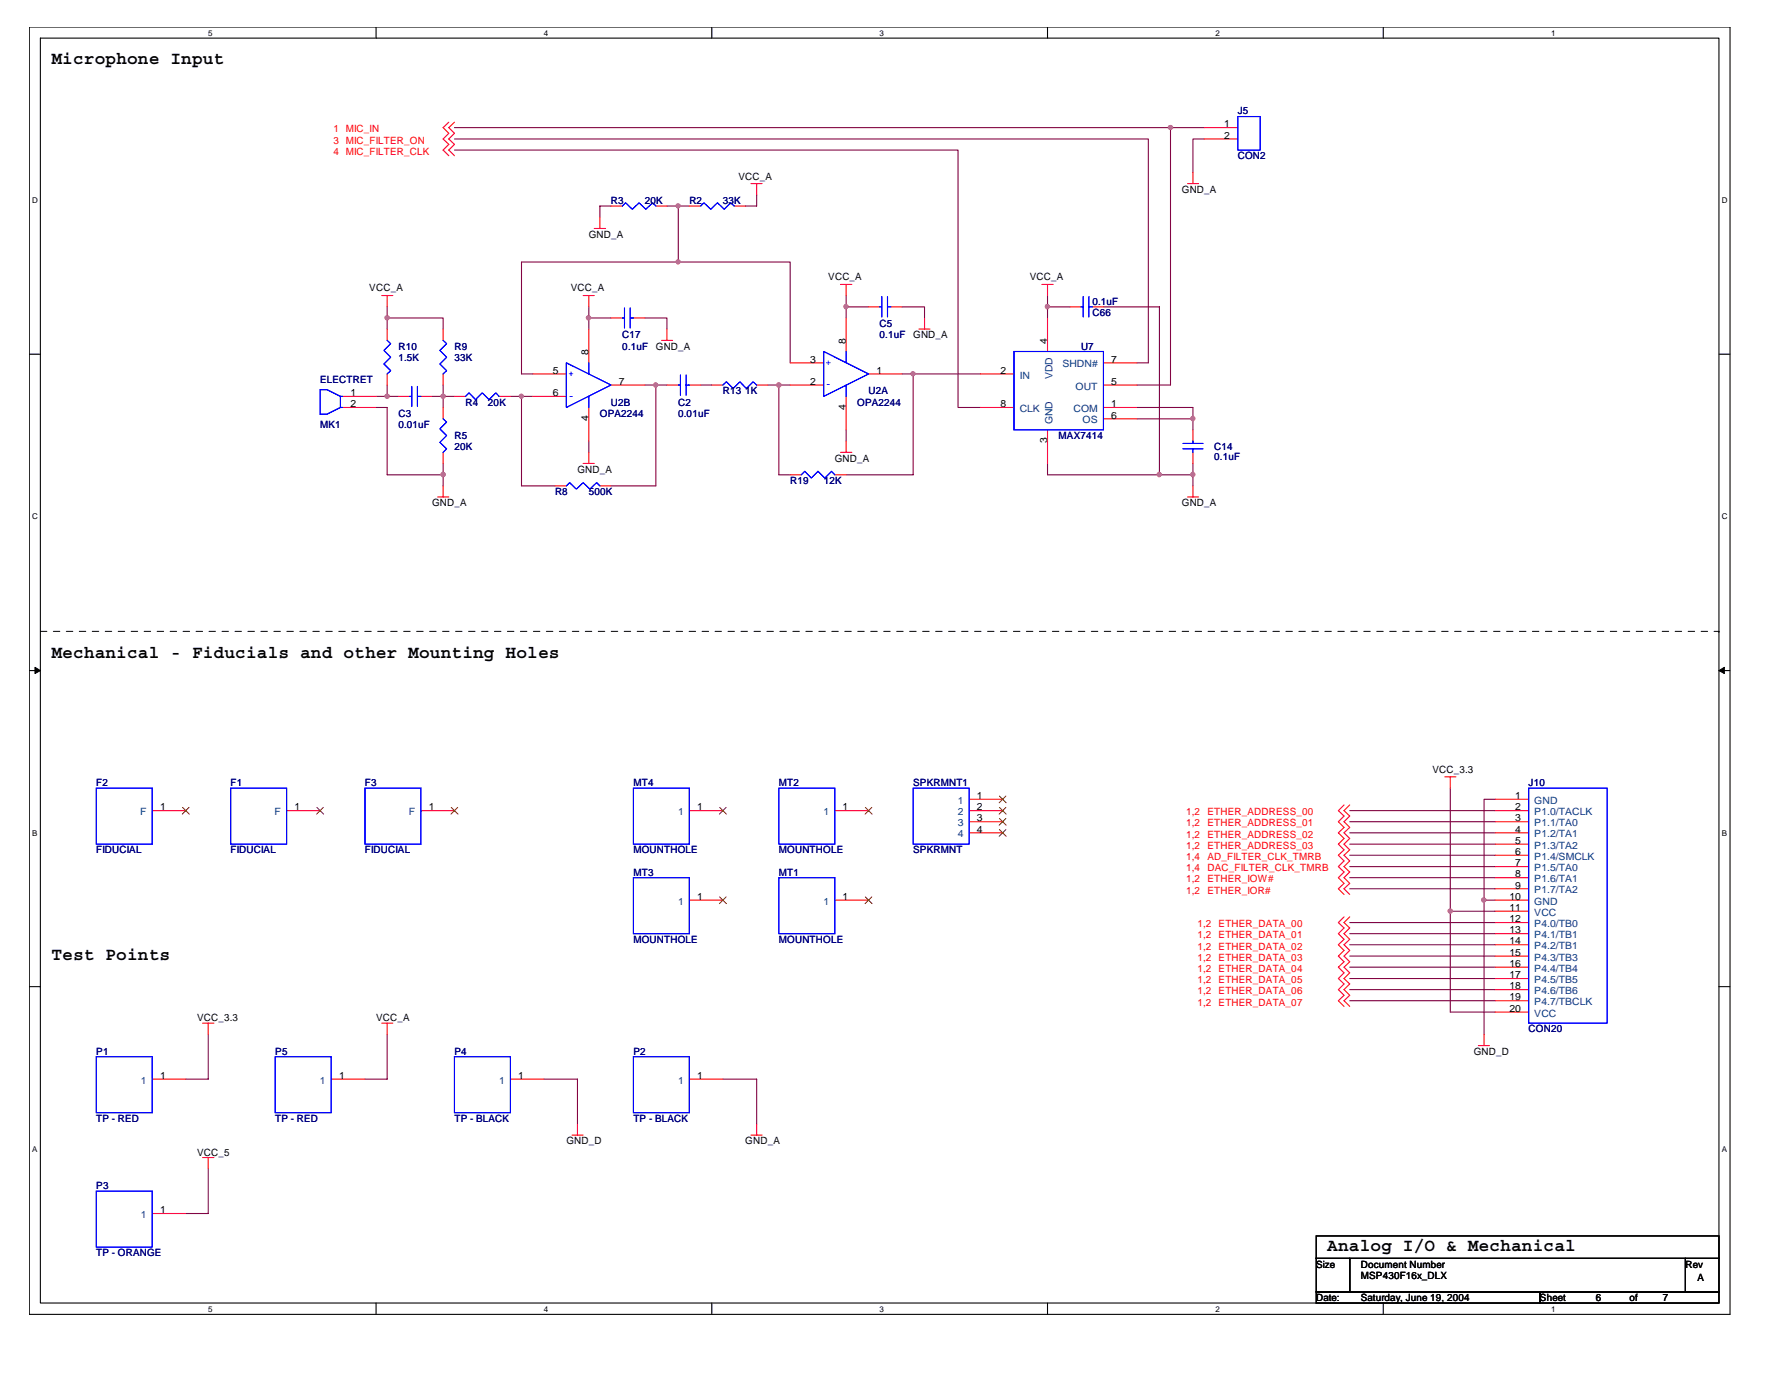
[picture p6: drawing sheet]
<svg xmlns="http://www.w3.org/2000/svg" width="279mm" height="216mm" viewBox="0 0 279 216" stroke-linecap="round" stroke-linejoin="round" font-family="sans-serif">
<path d="M4.6 4.2h266.3v201.6h-266.3zM6.3 6h262.9v198h-262.9z" fill="none" stroke="#000" stroke-width=".17"/>
<g fill="#fff">
<path d="M32.6 4.4h.7v1.4h-.7z"/>
<path d="M32.6 204.2h.7v1.4h-.7z"/>
</g>
<path d="M58.9 4.2v1.8M58.9 204v1.7" fill="none" stroke="#000" stroke-width=".17"/>
<g fill="#fff">
<path d="M85.2 4.4h.7v1.4h-.7z"/>
<path d="M85.2 204.2h.7v1.4h-.7z"/>
</g>
<path d="M111.5 4.2v1.8M111.5 204v1.7" fill="none" stroke="#000" stroke-width=".17"/>
<g fill="#fff">
<path d="M137.8 4.4h.6v1.4h-.6z"/>
<path d="M137.8 204.2h.6v1.4h-.6z"/>
</g>
<path d="M164.1 4.2v1.8M164.1 204v1.7" fill="none" stroke="#000" stroke-width=".17"/>
<g fill="#fff">
<path d="M190.3 4.4h.7v1.4h-.7z"/>
<path d="M190.3 204.2h.7v1.4h-.7z"/>
</g>
<path d="M216.6 4.2v1.8M216.6 204v1.7" fill="none" stroke="#000" stroke-width=".17"/>
<g fill="#fff">
<path d="M242.9 4.4h.7v1.4h-.7z"/>
<path d="M242.9 204.2h.7v1.4h-.7z"/>
<path d="M5.1 30.7h.8v1.4h-.8z"/>
<path d="M269.7 30.7h.9v1.4h-.9z"/>
<path d="M5.1 80.2h.8v1.4h-.8z"/>
<path d="M269.7 80.2h.9v1.4h-.9z"/>
</g>
<path d="M4.6 55.5h1.7M269.2 55.5h1.7" fill="none" stroke="#000" stroke-width=".17"/>
<g fill="#fff">
<path d="M5.1 129.7h.8v1.4h-.8z"/>
<path d="M269.7 129.7h.8v1.4h-.8z"/>
</g>
<path d="M4.6 105h1.7M269.2 105h1.7" fill="none" stroke="#000" stroke-width=".17"/>
<path d="M5.5 104.5l.8 .5-.8 .5zM269.2 105l.9-.5v1z" fill="#000" stroke="#000" stroke-width=".16"/>
<g fill="#fff">
<path d="M5.1 179.2h.8v1.4h-.8z"/>
<path d="M269.7 179.2h.8v1.4h-.8z"/>
</g>
<path d="M4.6 154.5h1.7M269.2 154.5h1.7M206.1 193.5h63.1v3.5h-63.1zM206.1 197h5.3v5.3h-5.3zM211.4 197h52.6v5.3h-52.6zM264 197h5.2v5.3h-5.2zM206.1 202.3h35.1v1.7h-35.1zM241.2 202.3h28v1.7h-28z" fill="none" stroke="#000" stroke-width=".17"/>
<g fill="none" stroke="#800040" stroke-width=".17">
<path d="M71.2 20h112.1v40.3h-5.2M183.3 20h5.3M71.2 23.5h78.8v40.3h3.6M71.2 21.8h108.6v35h-1.7M95.7 32.3h-1.7v1.7M104.5 32.3h3.5M106.2 32.3v8.7M118.5 30.5v1.8h-1.8M188.6 21.8h-1.8v5.2M60.6 48v1.8h8.8v1.7M60.6 49.8v1.7M92.2 48v3.5"/>
<path d="M92.2 49.8h3.5M101 49.8h3.5v1.7M106.2 41h17.6v15.8M106.2 41h-24.5v17.5h1.8M132.5 46.3v1.7h3.5M132.5 48v1.8M141.3 48h3.5v1.8M141.3 58.5h12.3M143 58.5v15.8h-10.5M164.1 46.3v3.5M164.1 48h3.5M172.8 48h8.8v26.3"/>
<path d="M58.9 63.8h1.7v10.5h8.8M58.9 62.1h3.5M60.6 60.3v1.8M67.7 62.1h3.5M69.4 60.3v3.5M69.4 72.6v3.5M79.9 62.1h3.6M81.7 62.1v14h5.2M92.2 69v1.8M101 60.3h3.5M102.7 60.3v15.8h-7M109.7 60.3h1.8"/>
<path d="M120.2 60.3h3.6M122 60.3v14h1.8M132.5 67.3v1.7M164.1 72.6v1.7h22.7M178.1 65.6h8.7v1.7M178.1 63.8h8.7v1.8M186.8 72.6v3.5M211.4 139.1h22.8M211.4 135.7h22.8M211.4 126.9h22.8M211.4 128.7h22.8M211.4 130.4h22.8"/>
<path d="M211.4 132.2h22.8M211.4 133.9h22.8M211.4 137.4h22.8M227.1 123.4v19.3h7.1M234.2 125.1h-1.8v15.8M211.4 144.4h22.8M211.4 146.2h22.8M211.4 147.9h22.8M211.4 149.7h22.8M211.4 151.4h22.8M211.4 154.9h22.8M211.4 156.7h22.8"/>
<path d="M211.4 153.2h22.8M227.1 142.7v15.8h7.1M232.4 140.9v21.1M232.4 140.9h1.8M32.6 162v7h-3.5M60.6 162v7h-3.4M85.2 169h5.2v7M113.2 169h5.3v7M32.6 183v7h-3.5"/>
</g>
<g fill="#f0f" stroke="#f0f" stroke-width=".17">
<circle cx="143" cy="58.5" r=".32"/>
<circle cx="102.7" cy="60.3" r=".33"/>
<circle cx="81.7" cy="62" r=".32"/>
<circle cx="106.2" cy="41" r=".32"/>
<circle cx="60.6" cy="62" r=".33"/>
<circle cx="60.6" cy="49.8" r=".33"/>
<circle cx="69.4" cy="74.3" r=".34"/>
<circle cx="186.8" cy="65.5" r=".33"/>
<circle cx="186.8" cy="74.3" r=".33"/>
<circle cx="164" cy="48" r=".33"/>
<circle cx="181.5" cy="74.3" r=".33"/>
<circle cx="106.2" cy="32.2" r=".32"/>
<circle cx="132.5" cy="48" r=".33"/>
<circle cx="122" cy="60.3" r=".34"/>
<circle cx="69.4" cy="62" r=".33"/>
<circle cx="92.2" cy="49.8" r=".33"/>
<circle cx="183.3" cy="20" r=".33"/>
<circle cx="232.4" cy="140.9" r=".33"/>
<circle cx="227.1" cy="142.6" r=".33"/>
</g>
<g fill="none" stroke="#f00" stroke-width=".17">
<path d="M70.3 19.1l-.9 .9 .9 .9-.9 .9 .9 .8-.9 .9 .9 .9M71.2 19.1l-.9 .9 .9 .9-.9 .9 .9 .8-.9 .9 .9 .9M188.6 20h5.3M93.1 35.8h1.7M94 34v1.8M95.7 32.3h1.8M102.7 32.3h1.8M108 32.3h1.7M115 32.3h1.7M117.6 28.7h1.8M118.5 28.7v1.8M186 28.7h1.7"/>
<path d="M186.8 27v1.7M188.6 21.8h5.3M59.8 46.3h1.7M60.6 46.3v1.7M60.6 51.5v1.8M60.6 58.5v1.8M69.4 51.5v1.8M69.4 58.5v1.8M83.5 58.5h5.2M91.3 46.3h1.8M92.2 46.3v1.7M92.2 51.5v5.3"/>
<path d="M95.7 49.8h1.8M99.2 49.8h1.8M103.6 53.3h1.7M104.5 51.5v1.8M123.8 56.8h5.2M131.6 44.5h1.8M132.5 44.5v1.8M132.5 49.8v5.2M136 58.5h5.3M136 48h1.8M139.5 48h1.8M143.9 51.5h1.7"/>
<path d="M144.8 49.8v1.7M153.6 58.5h5.2M163.2 44.5h1.7M164.1 44.5v1.8M164.1 49.8v5.2M167.6 48h1.7M171.1 48h1.7M172.8 56.8h5.3M53.7 63.8h5.2M53.7 62.1h5.2M62.4 62.1h1.7M65.9 62.1h1.8"/>
<path d="M68.6 77.8h1.7M69.4 63.8v1.8M69.4 70.8v1.8M69.4 76.1v1.7M71.2 62.1h1.7M78.2 62.1h1.7M83.5 62.1h5.2M86.9 76.1h1.8M91.3 72.6h1.8M92.2 63.8v5.2M92.2 70.8v1.8M94 76.1h1.7"/>
<path d="M95.7 60.3h5.3M104.5 60.3h1.7M108 60.3h1.7M111.5 60.3h1.7M118.5 60.3h1.7M123.8 60.3h5.2M123.8 74.3h1.7M130.7 74.3h1.8M131.6 70.8h1.8M132.5 62.1v5.2M132.5 69v1.8M153.6 63.8h5.2"/>
<path d="M164.1 67.3v5.3M172.8 63.8h5.3M172.8 60.3h5.3M172.8 65.6h5.3M186 77.8h1.7M186.8 67.3v1.7M186.8 70.8v1.8M186.8 76.1v1.7M23.8 126.9h5.3M44.9 126.9h5.2M65.9 126.9h5.3M108 126.9h5.2"/>
<path d="M130.7 126.9h5.3M151.8 126.9h5.2M151.8 128.7h5.2M151.8 130.4h5.2M151.8 125.1h5.2M210.5 126l-.9 .9 .9 .9-.9 .9 .9 .8-.9 .9 .9 .9-.9 .9 .9 .9-.9 .8 .9 .9-.9 .9 .9 .8-.9 .9 .9 .9-.9 .8 .9 .9M211.4 126l-.9 .9 .9 .9-.9 .9 .9 .8-.9 .9 .9 .9-.9 .9 .9 .9-.9 .8 .9 .9-.9 .9 .9 .8-.9 .9 .9 .9-.9 .8 .9 .9M226.3 121.6h1.7M227.1 121.6v1.8M234.2 126.9h5.2M234.2 128.7h5.2M234.2 130.4h5.2"/>
<path d="M234.2 132.2h5.2M234.2 133.9h5.2M234.2 125.1h5.2M234.2 135.7h5.2M234.2 137.4h5.2M234.2 139.1h5.2M108 140.9h5.2M130.7 140.9h5.3M210.5 143.6l-.9 .8 .9 .9-.9 .9 .9 .9-.9 .8 .9 .9-.9 .9 .9 .9-.9 .8 .9 .9-.9 .9 .9 .9-.9 .8 .9 .9-.9 .9 .9 .9M211.4 143.6l-.9 .8 .9 .9-.9 .9 .9 .9-.9 .8 .9 .9-.9 .9 .9 .9-.9 .8 .9 .9-.9 .9 .9 .9-.9 .8 .9 .9-.9 .9 .9 .9M234.2 140.9h5.2M234.2 142.7h5.2"/>
<path d="M234.2 146.2h5.2M234.2 147.9h5.2M234.2 149.7h5.2M234.2 151.4h5.2M234.2 153.2h5.2M234.2 154.9h5.2M234.2 156.7h5.2M234.2 144.4h5.2M234.2 158.5h5.2M23.8 169h5.3M31.7 160.2h1.8M32.6 160.2v1.8"/>
<path d="M51.9 169h5.3M59.8 160.2h1.7M60.6 160.2v1.8M79.9 169h5.3M89.6 177.7h1.7M90.4 176v1.7M108 169h5.2M117.6 177.7h1.8M118.5 176v1.7M231.5 163.7h1.8M232.4 162v1.7M23.8 190h5.3"/>
<path d="M31.7 181.2h1.8M32.6 181.2v1.8"/>
</g>
<path d="M6.3 98.8h262.9M269.2 98.8h.1" fill="none" stroke="#000" stroke-width=".16" stroke-dasharray="1 1 1 1 1 1 1 1"/>
<g fill="none" stroke="#804000" stroke-width=".16">
<path d="M28.6 126.4l1 1.1M29.6 126.4l-1.1 1.1M49.6 126.4l1.1 1.1M50.6 126.4l-1 1.1M70.7 126.4l1 1.1M71.7 126.4l-1.1 1.1M112.7 126.4l1.1 1.1M113.7 126.4l-1 1.1M135.5 126.4l1.1 1.1M136.5 126.4l-1 1.1M156.5 124.6l1.1 1.1M156.5 126.4l1.1 1.1"/>
<path d="M156.5 128.1l1.1 1.1M156.5 129.9l1.1 1M157.5 124.6l-1 1.1M157.5 126.4l-1 1.1M157.5 128.1l-1 1.1M157.5 129.9l-1 1M112.7 140.4l1.1 1.1M113.7 140.4l-1 1.1M135.5 140.4l1.1 1.1M136.5 140.4l-1 1.1"/>
</g>
<g fill="none" stroke="#00f" stroke-width=".17">
<path d="M193.9 18.2h3.5v5.3h-3.5zM97.5 32.3l.5-.6 1 1.1 1.1-1.1 1 1.1 1.1-1.1 .5 .6M109.7 32.3l.6-.6 1 1.1 1.1-1.1 1 1.1 1-1.1 .6 .6M60.6 53.3l.6 .5-1.1 1.1 1.1 1-1.1 1.1 1.1 1-.6 .5M69.4 53.3l.5 .5-1 1.1 1 1-1 1.1 1 1-.5 .5M88.7 56.8l7 3.5-7 3.5zM92.2 56.8v1.7M97.5 49.8h.3M97.8 48.2v3.1M98.7 49.8h.5M98.7 48.2v3.1M106.6 58.7v3.2"/>
<path d="M107.5 58.7v3.2M129 55l7 3.5-7 3.6zM132.5 55v1.8M137.8 48h.3M138.1 46.4v3.2M139 48h.5M139 46.4v3.2M158.8 55h14v12.3h-14zM169.3 48h.3M169.6 46.4v3.2M170.5 48h.6M170.5 46.4v3.2"/>
<path d="M50.1 61h1.1l2.1 1.1v1.7l-2.1 1.1h-1.1zM53.3 62.1h.4M53.3 63.8h.4M64.1 62.1h.4M64.5 60.5v3.1M65.4 62.1h.5M65.4 60.5v3.1M69.4 65.6l.5 .5-1 1 1 1.1-1 1.1 1 1-.5 .5M72.9 62.1l.6-.6 1 1.1 1-1.1 1.1 1.1 1.1-1.1 .5 .6M88.7 76.1l.5-.5 1.1 1 1-1 1.1 1 1-1 .6 .5M92.2 62.1v1.7M106.2 60.3h.4"/>
<path d="M107.5 60.3h.5M113.2 60.3l.6-.5 1 1 1.1-1 1 1 1.1-1 .5 .5M125.5 74.3l.5-.5 1.1 1 1-1 1.1 1 1-1 .5 .5M132.5 60.3v1.8M185.3 70.3h3.1M185.3 69.4h3.1M186.8 69v.4M186.8 70.3v.5M15.1 123.4h8.7v8.8h-8.7zM36.1 123.4h8.8v8.8h-8.8zM57.2 123.4h8.7v8.8h-8.7zM99.2 137.4h8.8v8.8h-8.8z"/>
<path d="M99.2 123.4h8.8v8.8h-8.8zM122 137.4h8.7v8.8h-8.7zM122 123.4h8.7v8.8h-8.7zM143 123.4h8.8v8.8h-8.8zM239.4 123.4h12.3v36.8h-12.3zM15.1 165.4h8.7v8.8h-8.7zM43.1 165.4h8.8v8.8h-8.8zM71.2 165.4h8.7v8.8h-8.7zM99.2 165.4h8.8v8.8h-8.8zM15.1 186.5h8.7v8.7h-8.7z"/>
</g>
<g font-size="2.8">
<text x="8.1" y="10">Microphone Input</text>
<text x="8.1" y="103">Mechanical - Fiducials and other Mounting Holes</text>
<text x="8.1" y="150.2">Test Points</text>
<text x="207.9" y="195.8">Analog I/O &amp; Mechanical</text>
</g>
<g font-size="1.6" fill="#000080">
<text x="193.9" y="17.9">J5</text>
<text x="193.9" y="24.9">CON2</text>
<text x="95.7" y="32">R3</text>
<text x="101" y="32">20K</text>
<text x="108" y="32">R2</text>
<text x="113.2" y="32">33K</text>
<text x="171.1" y="47.7">0.1uF</text>
<text x="97.5" y="53">C17</text>
<text x="137.8" y="51.2">C5</text>
<text x="137.8" y="53">0.1uF</text>
<text x="171.1" y="49.5">C66</text>
<text x="50.1" y="60">ELECTRET</text>
<text x="62.4" y="54.7">R10</text>
<text x="62.4" y="56.5">1.5K</text>
<text x="71.2" y="54.7">R9</text>
<text x="71.2" y="56.5">33K</text>
<text x="97.5" y="54.7">0.1uF</text>
<text x="169.3" y="54.7">U7</text>
<text x="62.4" y="65.2">C3</text>
<text x="72.9" y="63.5">R4</text>
<text x="76.4" y="63.5">20K</text>
<text x="94" y="65.2">OPA2244</text>
<text x="95.7" y="63.5">U2B</text>
<text x="106.2" y="63.5">C2</text>
<text x="106.2" y="65.2">0.01uF</text>
<text x="113.2" y="61.7">R13 1K</text>
<text x="134.3" y="63.5">OPA2244</text>
<text x="136" y="61.7">U2A</text>
<text x="50.1" y="67">MK1</text>
<text x="62.4" y="67">0.01uF</text>
<text x="71.2" y="68.7">R5</text>
<text x="71.2" y="70.5">20K</text>
<text x="165.8" y="68.7">MAX7414</text>
<text x="190.2" y="70.5">C14</text>
<text x="86.9" y="77.5">R8</text>
<text x="92.2" y="77.5">500K</text>
<text x="123.8" y="75.8">R19</text>
<text x="129" y="75.8">12K</text>
<text x="190.2" y="72.1">0.1uF</text>
<text x="15.1" y="123.1">F2</text>
<text x="36.1" y="123.1">F1</text>
<text x="57.2" y="123.1">F3</text>
<text x="99.2" y="123.1">MT4</text>
<text x="122" y="123.1">MT2</text>
<text x="143" y="123.1">SPKRMNT1</text>
<text x="239.4" y="123.1">J10</text>
<text x="15.1" y="133.6">FIDUCIAL</text>
<text x="36.1" y="133.6">FIDUCIAL</text>
<text x="57.2" y="133.6">FIDUCIAL</text>
<text x="99.2" y="137.1">MT3</text>
<text x="99.2" y="133.6">MOUNTHOLE</text>
<text x="122" y="137.1">MT1</text>
<text x="122" y="133.6">MOUNTHOLE</text>
<text x="143" y="133.6">SPKRMNT</text>
<text x="99.2" y="147.6">MOUNTHOLE</text>
<text x="122" y="147.6">MOUNTHOLE</text>
<text x="239.4" y="161.6">CON20</text>
<text x="15.1" y="165.1">P1</text>
<text x="43.1" y="165.1">P5</text>
<text x="71.2" y="165.1">P4</text>
<text x="99.2" y="165.1">P2</text>
<text x="15.1" y="175.6">TP - RED</text>
<text x="43.1" y="175.6">TP - RED</text>
<text x="71.2" y="175.6">TP - BLACK</text>
<text x="99.2" y="175.6">TP - BLACK</text>
<text x="15.1" y="186.2">P3</text>
<text x="15.1" y="196.7">TP - ORANGE</text>
</g>
<g font-size="1.6" fill="#f00">
<text x="52.3" y="22.5">3 MIC_FILTER_ON</text>
<text x="52.3" y="20.7">1 MIC_IN</text>
<text x="52.3" y="24.2">4 MIC_FILTER_CLK</text>
<text x="185.8" y="129.4">1,2</text>
<text x="185.8" y="127.6">1,2</text>
<text x="185.8" y="131.1">1,2</text>
<text x="189.1" y="129.4">ETHER_ADDRESS_01</text>
<text x="189.1" y="127.6">ETHER_ADDRESS_00</text>
<text x="189.1" y="131.1">ETHER_ADDRESS_02</text>
<text x="185.8" y="136.4">1,4</text>
<text x="185.8" y="134.7">1,4</text>
<text x="185.8" y="132.9">1,2</text>
<text x="189.1" y="136.4">DAC_FILTER_CLK_TMRB</text>
<text x="189.1" y="134.7">AD_FILTER_CLK_TMRB</text>
<text x="189.1" y="132.9">ETHER_ADDRESS_03</text>
<text x="185.8" y="139.9">1,2</text>
<text x="185.8" y="138.1">1,2</text>
<text x="189.1" y="139.9">ETHER_IOR#</text>
<text x="189.1" y="138.1">ETHER_IOW#</text>
<text x="187.6" y="146.9">1,2</text>
<text x="187.6" y="148.7">1,2</text>
<text x="187.6" y="145.2">1,2</text>
<text x="190.9" y="146.9">ETHER_DATA_01</text>
<text x="190.9" y="148.7">ETHER_DATA_02</text>
<text x="190.9" y="145.2">ETHER_DATA_00</text>
<text x="187.6" y="150.4">1,2</text>
<text x="187.6" y="152.2">1,2</text>
<text x="187.6" y="155.7">1,2</text>
<text x="187.6" y="153.9">1,2</text>
<text x="190.9" y="150.4">ETHER_DATA_03</text>
<text x="190.9" y="152.2">ETHER_DATA_04</text>
<text x="190.9" y="155.7">ETHER_DATA_06</text>
<text x="190.9" y="153.9">ETHER_DATA_05</text>
<text x="187.6" y="157.4">1,2</text>
<text x="190.9" y="157.4">ETHER_DATA_07</text>
</g>
<g font-size="1.6">
<text x="191.7" y="19.9">1</text>
<text x="191.7" y="21.7">2</text>
<text x="115.7" y="28.1">VCC_A</text>
<text x="185.1" y="30.2">GND_A</text>
<text x="92.2" y="37.2">GND_A</text>
<text x="57.8" y="45.6">VCC_A</text>
<text x="89.4" y="45.6">VCC_A</text>
<text x="129.7" y="43.9">VCC_A</text>
<text x="161.3" y="43.9">VCC_A</text>
<text x="132.5" y="53.8" transform="rotate(-90 132.5 53.8)">8</text>
<text x="143" y="53">GND_A</text>
<text x="164" y="53.8" transform="rotate(-90 164 53.8)">4</text>
<text x="86.6" y="58.5">5</text>
<text x="92.2" y="55.6" transform="rotate(-90 92.2 55.6)">8</text>
<text x="102.7" y="54.7">GND_A</text>
<text x="126.9" y="56.8">3</text>
<text x="137.3" y="58.5">1</text>
<text x="156.7" y="58.5">2</text>
<text x="174" y="56.8">7</text>
<text x="54.9" y="62">1</text>
<text x="54.9" y="63.8">2</text>
<text x="86.6" y="62">6</text>
<text x="92.2" y="65.9" transform="rotate(-90 92.2 65.9)">4</text>
<text x="96.9" y="60.2">7</text>
<text x="126.9" y="60.2">2</text>
<text x="132.5" y="64.2" transform="rotate(-90 132.5 64.2)">4</text>
<text x="156.7" y="63.8">8</text>
<text x="174" y="63.8">1</text>
<text x="174" y="60.2">5</text>
<text x="174" y="65.5">6</text>
<text x="164" y="69.4" transform="rotate(-90 164 69.4)">3</text>
<text x="90.4" y="74">GND_A</text>
<text x="130.7" y="72.3">GND_A</text>
<text x="67.7" y="79.2">GND_A</text>
<text x="185.1" y="79.2">GND_A</text>
<text x="153" y="125.1">1</text>
<text x="224.3" y="121">VCC_3.3</text>
<text x="237.3" y="125.1">1</text>
<text x="25.1" y="126.9">1</text>
<text x="46.1" y="126.9">1</text>
<text x="67.2" y="126.9">1</text>
<text x="109.2" y="126.9">1</text>
<text x="132" y="126.9">1</text>
<text x="153" y="126.9">2</text>
<text x="153" y="128.6">3</text>
<text x="153" y="130.3">4</text>
<text x="237.3" y="126.9">2</text>
<text x="237.3" y="128.6">3</text>
<text x="237.3" y="130.3">4</text>
<text x="237.3" y="132.1">5</text>
<text x="237.3" y="133.9">6</text>
<text x="237.3" y="135.6">7</text>
<text x="237.3" y="137.4">8</text>
<text x="109.2" y="140.9">1</text>
<text x="132" y="140.9">1</text>
<text x="236.4" y="140.9">10</text>
<text x="236.4" y="142.6">11</text>
<text x="237.3" y="139.1">9</text>
<text x="236.4" y="146.1">13</text>
<text x="236.4" y="147.9">14</text>
<text x="236.4" y="149.6">15</text>
<text x="236.4" y="144.4">12</text>
<text x="236.4" y="151.4">16</text>
<text x="236.4" y="153.2">17</text>
<text x="236.4" y="154.9">18</text>
<text x="30.9" y="159.9">VCC_3.3</text>
<text x="58.9" y="159.9">VCC_A</text>
<text x="236.4" y="156.6">19</text>
<text x="236.4" y="158.4">20</text>
<text x="230.8" y="165.1">GND_D</text>
<text x="25.1" y="168.9">1</text>
<text x="53.1" y="168.9">1</text>
<text x="81.2" y="168.9">1</text>
<text x="109.2" y="168.9">1</text>
<text x="88.7" y="179.2">GND_D</text>
<text x="116.7" y="179.2">GND_A</text>
<text x="30.9" y="180.9">VCC_5</text>
<text x="25.1" y="189.9">1</text>
<text x="206.1" y="198.5">Size</text>
<text x="206.1" y="203.7">Date:</text>
<text x="213.1" y="203.7">Saturday, June 19, 2004</text>
<text x="213.1" y="200.2">MSP430F16x_DLX</text>
<text x="213.1" y="198.5">Document Number</text>
<text x="241.2" y="203.7">Sheet</text>
<text x="249.9" y="203.7">6</text>
<text x="255.2" y="203.7">of</text>
<text x="260.4" y="203.7">7</text>
<text x="264" y="198.5">Rev</text>
<text x="265.9" y="200.5">A</text>
</g>
<g font-size="1.6" fill="#00f">
<text x="89" y="58.9">+</text>
<text x="129.3" y="57.1">+</text>
<text x="89" y="62.4">-</text>
<text x="129.3" y="60.7">-</text>
</g>
<g font-size="1.6" fill="#004080">
<text x="159.7" y="59.3">IN</text>
<text x="164.8" y="59.4" transform="rotate(-90 164.8 59.4)">VDD</text>
<text x="166.4" y="57.5">SHDN#</text>
<text x="159.7" y="64.5">CLK</text>
<text x="168.1" y="64.5">COM</text>
<text x="168.5" y="61">OUT</text>
<text x="164.8" y="66.4" transform="rotate(-90 164.8 66.4)">GND</text>
<text x="169.6" y="66.3">OS</text>
<text x="150" y="125.9">1</text>
<text x="240.3" y="125.9">GND</text>
<text x="21.9" y="127.6">F</text>
<text x="43" y="127.6">F</text>
<text x="64" y="127.6">F</text>
<text x="106.2" y="127.6">1</text>
<text x="129" y="127.6">1</text>
<text x="150" y="127.6">2</text>
<text x="150" y="129.4">3</text>
<text x="150" y="131.1">4</text>
<text x="240.3" y="127.6">P1.0/TACLK</text>
<text x="240.3" y="129.4">P1.1/TA0</text>
<text x="240.3" y="131.1">P1.2/TA1</text>
<text x="240.3" y="132.9">P1.3/TA2</text>
<text x="240.3" y="134.6">P1.4/SMCLK</text>
<text x="240.3" y="136.4">P1.5/TA0</text>
<text x="106.2" y="141.6">1</text>
<text x="129" y="141.6">1</text>
<text x="240.3" y="138.1">P1.6/TA1</text>
<text x="240.3" y="139.9">P1.7/TA2</text>
<text x="240.3" y="141.6">GND</text>
<text x="240.3" y="143.4">VCC</text>
<text x="240.3" y="146.9">P4.1/TB1</text>
<text x="240.3" y="148.6">P4.2/TB1</text>
<text x="240.3" y="145.2">P4.0/TB0</text>
<text x="240.3" y="150.4">P4.3/TB3</text>
<text x="240.3" y="152.1">P4.4/TB4</text>
<text x="240.3" y="153.9">P4.5/TB5</text>
<text x="240.3" y="155.7">P4.6/TB6</text>
<text x="240.3" y="157.4">P4.7/TBCLK</text>
<text x="240.3" y="159.2">VCC</text>
<text x="22.1" y="169.7">1</text>
<text x="50.1" y="169.7">1</text>
<text x="78.2" y="169.7">1</text>
<text x="106.2" y="169.7">1</text>
<text x="22.1" y="190.7">1</text>
</g>
<g font-size="1.3">
<text x="32.6" y="5.6">5</text>
<text x="85.2" y="5.6">4</text>
<text x="137.8" y="5.6">3</text>
<text x="190.3" y="5.6">2</text>
<text x="242.9" y="5.6">1</text>
<text x="5.1" y="31.8">D</text>
<text x="269.7" y="31.8">D</text>
<text x="5.1" y="81.3">C</text>
<text x="269.7" y="81.3">C</text>
<text x="5.1" y="130.9">B</text>
<text x="269.7" y="130.9">B</text>
<text x="5.1" y="180.3">A</text>
<text x="269.7" y="180.3">A</text>
<text x="32.6" y="205.4">5</text>
<text x="85.2" y="205.4">4</text>
<text x="137.8" y="205.4">3</text>
<text x="190.3" y="205.4">2</text>
<text x="242.9" y="205.4">1</text>
</g>
</svg>
